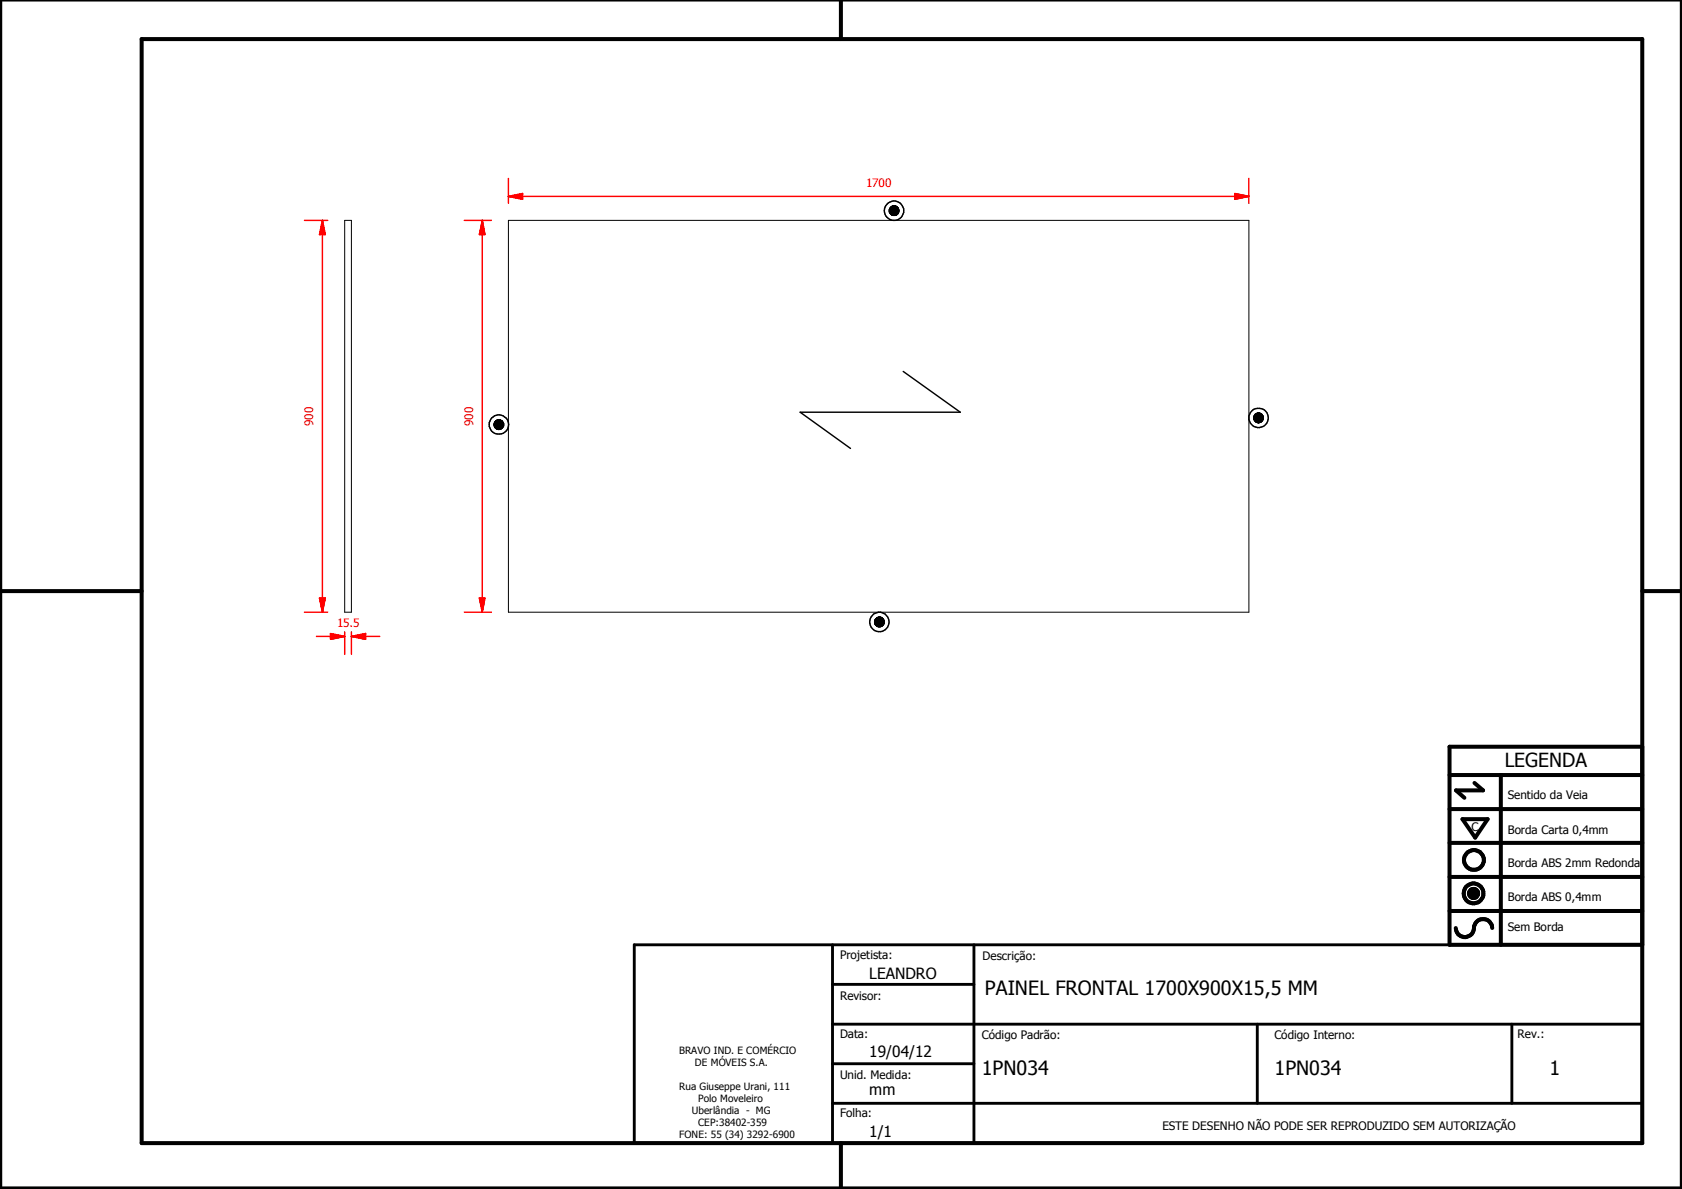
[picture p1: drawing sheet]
<svg xmlns="http://www.w3.org/2000/svg" width="297mm" height="210mm" viewBox="0 0 297 210" stroke-linecap="round" stroke-linejoin="round" font-family="sans-serif">
<g fill="none" stroke="#000" stroke-width=".18">
<path d="M60.9 38.9h1.2v69.2h-1.2zM89.8 38.9h130.8v69.2h-130.8zM157.1 37.1l1.6 .1zM157.1 37.2l1.6 .1zM157.1 37.3h1.6zM157.1 37.3l1.6 .1zM157.1 37.4l1.6 .1zM157.1 37l1.6 .1h-1.6zM157.1 37h1.6v.1zM157.1 37.5h1.6zM157.1 37h1.6zM157.1 37.5l1.5 .1z"/>
<path d="M157.1 36.9l1.6 .1h-1.6zM157.1 36.9l1.6 .1zM157.2 37.6h1.4zM157.2 37.6l1.4 .1zM157.2 36.7l1.5 .2h-1.6zM157.2 36.7h1.4l.1 .2zM157.2 37.7h1.4zM157.2 37.7l1.3 .1zM157.2 36.7h1.4zM157.3 37.8h1.2zM157.3 36.6l1.3 .1h-1.4zM157.3 36.6l1.3 .1z"/>
<path d="M157.3 37.8l1.1 .1zM157.3 36.6h1.2zM157.4 37.9h1zM157.4 37.9h.9zM157.4 36.5l1.1 .1zM157.4 36.5h1zM157.5 37.9h.8zM157.5 37.9l.7 .1zM157.5 36.4l.9 .1zM157.5 36.4h.8zM157.6 38h.6zM157.6 36.4h.7z"/>
<path d="M157.6 38h.5zM157.6 36.4h.6h-.6zM157.6 36.4h.6zM157.7 38h.4zM157.7 38h.3zM157.7 36.4h.5zM157.7 36.4h.4zM157.8 38h.2zM157.8 36.4h.3zM157.8 36.4h.2zM87.2 74.9h1.7zM87.2 74.9h1.7v.2z"/>
<path d="M87.2 74.9l1.7 .2h-1.7zM87.2 75.1h1.7zM87.3 75.1h1.6zM87.3 75.1l1.6 .1zM87.3 75.2h1.6zM87.3 75.2l1.6 .1zM87.3 74.8l1.6 .1h-1.7zM87.3 74.8h1.6v.1zM87.3 74.7l1.6 .1zM87.3 75.3h1.6zM87.3 75.3l1.5 .1zM87.3 74.6l1.6 .1z"/>
<path d="M87.4 75.4h1.4zM87.4 74.5l1.5 .1h-1.6zM87.4 74.5l1.5 .1zM87.4 75.4l1.3 .1zM87.4 74.5h1.4h-1.4zM87.4 74.5h1.4zM87.5 75.5h1.2zM87.5 75.5l1.2 .1zM87.5 74.4l1.3 .1h-1.4zM87.5 74.4l1.3 .1zM87.5 74.4h1.2zM87.5 75.6h1.2z"/>
<path d="M87.5 75.6h1.1zM87.5 74.3l1.2 .1zM87.6 75.6h1zM87.6 75.6l.9 .1zM87.6 74.3h1.1h-1.2zM87.6 74.3h1.1zM87.6 74.3h1zM87.7 75.7h.8zM87.7 75.7h.7zM87.7 74.3h.9zM87.8 75.7h.6zM87.8 75.7l.5 .1z"/>
<path d="M87.8 74.2l.7 .1h-.8zM87.8 74.2l.7 .1zM87.8 74.2h.6zM87.8 75.8h.5zM87.8 74.2h.5zM87.9 75.8h.4zM87.9 75.8h.3zM87.9 74.1l.4 .1zM87.9 74.1h.4zM88 75.8h.2zM88 74.1h.3zM88 74.1h.2z"/>
<path d="M221.4 73.7h1.7v.1zM221.4 73.7l1.7 .1h-1.7zM221.4 73.8l1.7 .1zM221.4 73.9l1.7 .1zM221.4 74h1.7zM221.4 74l1.7 .1zM221.4 73.6l1.7 .1zM221.4 73.5l1.7 .1h-1.7zM221.4 73.5h1.7v.1zM221.5 74.1h1.6zM221.5 74.1l1.5 .1zM221.5 73.4l1.6 .1h-1.7z"/>
<path d="M221.5 73.4l1.6 .1zM221.5 74.2h1.5zM221.5 74.2l1.4 .1zM221.5 73.4h1.6zM221.6 74.3h1.3zM221.6 73.3l1.4 .1h-1.5zM221.6 73.3l1.4 .1zM221.7 74.3h1.2zM221.7 74.3l1.1 .1zM221.7 73.2l1.2 .1h-1.3zM221.7 73.2l1.2 .1zM221.7 73.2h1.2z"/>
<path d="M221.7 74.4h1.1zM221.7 74.4l1.1 .1zM221.7 73.2h1.1zM221.8 74.5h1zM221.8 74.5h.9zM221.8 73.1l1 .1zM221.8 74.5h.8zM221.8 73l1 .1h-1zM221.8 73l1 .1zM221.8 73h.9zM221.9 74.5h.7zM221.9 74.5h.6z"/>
<path d="M221.9 73h.8zM221.9 73h.7zM222 74.5h.5zM222 74.5l.4 .1zM222 73h.6zM222 73h.5zM222.1 74.6h.3zM222.1 74.6h.2zM222.1 72.9l.4 .1zM222.1 72.9h.3zM222.2 74.6h.1zM222.2 72.9h.2z"/>
<path d="M222.2 72.9h.1zM154.5 109.7l1.7 .1zM154.5 109.8h1.7zM154.5 109.8l1.6 .1zM154.5 109.9l1.6 .1zM154.5 110l1.6 .1zM154.5 109.6l1.6 .1h-1.6zM154.5 109.6h1.6v.1zM154.5 110.1h1.6zM154.5 110.1l1.6 .1zM154.5 110.2h1.6zM154.5 110.2h1.5z"/>
<path d="M154.5 109.6h1.6zM154.5 109.5l1.6 .1zM154.6 110.2h1.4zM154.6 110.2l1.4 .1zM154.6 109.4l1.5 .1h-1.6zM154.6 109.4l1.5 .1zM154.6 110.3h1.4zM154.6 110.3l1.3 .1zM154.6 109.3l1.4 .1h-1.4zM154.6 109.3l1.4 .1zM154.6 109.3h1.4zM154.7 110.4h1.2z"/>
<path d="M154.7 109.2l1.3 .1zM154.7 110.4l1.1 .1zM154.7 109.2h1.2zM154.8 110.5h1zM154.8 110.5h.9zM154.8 109.1l1.1 .1h-1.2zM154.8 109.1l1.1 .1zM154.8 109.1h1zM154.9 110.5h.8zM154.9 110.5l.8 .1zM154.9 109.1h.9zM154.9 109.1h.8z"/>
<path d="M155 110.6h.7zM155 110.6h.6zM155 109.1h.7zM155 110.6h.5zM155 109l.7 .1zM155 109h.6zM155.1 110.6h.4zM155.1 110.6h.3zM155.1 109h.5zM155.1 109h.4zM155.2 110.6h.2zM155.2 109h.3z"/>
<path d="M155.2 109h.2zM259.4 157.6l1.6 .1zM259.4 157.7l1.6 .1zM259.4 157.8l1.6 .1zM259.4 157.9h1.6v.1zM259.4 157.9l1.6 .1h-1.5zM259.4 157.6h1.6zM259.5 158h1.5zM259.5 158l1.4 .1zM259.5 157.5l1.5 .1h-1.6zM259.5 157.5l1.5 .1zM259.5 158.1h1.4z"/>
<path d="M259.5 157.4l1.5 .1h-1.5zM259.5 157.4l1.5 .1zM259.5 158.1l1.4 .1zM259.5 157.3l1.4 .1h-1.4zM259.5 157.3l1.4 .1zM259.6 158.2h1.3zM259.6 158.2h1.2zM259.6 157.2l1.3 .1h-1.4zM259.6 157.2l1.3 .1zM259.6 158.2l1.2 .1zM259.6 157.2h1.3zM259.7 158.3h1.1z"/>
<path d="M259.7 158.3l1 .1zM259.7 157.1l1.1 .1h-1.2zM259.7 157.1l1.1 .1zM259.7 157.1h1.1zM259.8 158.4h.9zM259.8 158.4h.8zM259.8 157.1h1zM259.8 157.1h.9zM259.8 158.4l.8 .1zM259.8 157l.9 .1zM259.8 157h.8zM259.9 158.5h.7z"/>
<path d="M259.9 158.5h.6zM259.9 157h.7zM260 158.5h.5zM260 158.5h.4zM260 157h.6zM260.1 158.5h.3zM260.1 158.5h.2zM260.1 156.9l.4 .1zM260.1 156.9h.3zM260.1 156.9h.2z"/>
</g>
<g fill="#000">
<path d="M157.1 37l1.6 .1h-1.6zM157.1 37h1.6v.1zM157.1 37h1.6zM157.1 36.9l1.6 .1h-1.6zM157.1 36.9l1.6 .1zM157.2 36.7l1.5 .2h-1.6zM157.2 36.7h1.4l.1 .2zM157.2 36.7h1.4zM157.3 36.6l1.3 .1h-1.4zM157.3 36.6l1.3 .1zM157.3 36.6h1.2zM157.4 36.5l1.1 .1z"/>
<path d="M157.4 36.5h1zM157.5 36.4l.9 .1zM157.5 36.4h.8zM157.6 36.4h.7zM157.6 36.4h.6h-.6zM157.6 36.4h.6zM157.7 36.4h.5zM157.7 36.4h.4zM157.8 36.4h.3zM157.8 36.4h.2zM157.7 38h.3zM157.8 38h.2z"/>
<path d="M157.6 38h.5zM157.7 38h.4zM157.6 38h.6zM157.5 37.9l.7 .1zM157.4 37.9h.9zM157.5 37.9h.8zM157.3 37.8l1.1 .1zM157.4 37.9h1zM157.3 37.8h1.2zM157.2 37.7l1.3 .1zM157.2 37.6l1.4 .1zM157.2 37.7h1.4z"/>
<path d="M157.1 37.5l1.5 .1zM157.2 37.6h1.4zM157.1 37.5h1.6zM157.1 37.3l1.6 .1zM157.1 37.4l1.6 .1zM157.1 37.1l1.6 .1zM157.1 37.2l1.6 .1zM157.1 37.3h1.6zM87.3 74.8l1.6 .1h-1.7zM87.3 74.8h1.6v.1zM87.3 74.7l1.6 .1zM87.3 74.6l1.6 .1z"/>
<path d="M87.4 74.5l1.5 .1h-1.6zM87.4 74.5l1.5 .1zM87.4 74.5h1.4h-1.4zM87.4 74.5h1.4zM87.5 74.4l1.3 .1h-1.4zM87.5 74.4l1.3 .1zM87.5 74.4h1.2zM87.5 74.3l1.2 .1zM87.6 74.3h1.1h-1.2zM87.6 74.3h1.1zM87.6 74.3h1zM87.7 74.3h.9z"/>
<path d="M87.8 74.2l.7 .1h-.8zM87.8 74.2l.7 .1zM87.8 74.2h.6zM87.8 74.2h.5zM87.9 74.1l.4 .1zM87.9 74.1h.4zM88 74.1h.3zM88 74.1h.2zM87.9 75.8h.3zM88 75.8h.2zM87.8 75.8h.5zM87.9 75.8h.4z"/>
<path d="M87.8 75.7l.5 .1zM87.7 75.7h.7zM87.8 75.7h.6zM87.6 75.6l.9 .1zM87.7 75.7h.8zM87.5 75.6h1.1zM87.6 75.6h1zM87.5 75.5l1.2 .1zM87.5 75.6h1.2zM87.4 75.4l1.3 .1zM87.5 75.5h1.2zM87.4 75.4h1.4z"/>
<path d="M87.3 75.3l1.5 .1zM87.3 75.2l1.6 .1zM87.3 75.3h1.6zM87.3 75.1l1.6 .1zM87.3 75.2h1.6zM87.2 74.9h1.7zM87.2 74.9h1.7v.2zM87.2 74.9l1.7 .2h-1.7zM87.2 75.1h1.7zM87.3 75.1h1.6zM221.4 73.6l1.7 .1zM221.4 73.5l1.7 .1h-1.7z"/>
<path d="M221.4 73.5h1.7v.1zM221.5 73.4l1.6 .1h-1.7zM221.5 73.4l1.6 .1zM221.5 73.4h1.6zM221.6 73.3l1.4 .1h-1.5zM221.6 73.3l1.4 .1zM221.7 73.2l1.2 .1h-1.3zM221.7 73.2l1.2 .1zM221.7 73.2h1.2zM221.7 73.2h1.1zM221.8 73.1l1 .1zM221.8 73l1 .1h-1z"/>
<path d="M221.8 73l1 .1zM221.8 73h.9zM221.9 73h.8zM221.9 73h.7zM222 73h.6zM222 73h.5zM222.1 72.9l.4 .1zM222.1 72.9h.3zM222.2 72.9h.2zM222.2 72.9h.1zM222.1 74.6h.2zM222.2 74.6h.1z"/>
<path d="M222 74.5l.4 .1zM222.1 74.6h.3zM221.9 74.5h.6zM222 74.5h.5zM221.8 74.5h.8zM221.9 74.5h.7zM221.8 74.5h.9zM221.7 74.4l1.1 .1zM221.8 74.5h1zM221.7 74.3l1.1 .1zM221.7 74.4h1.1zM221.6 74.3h1.3z"/>
<path d="M221.7 74.3h1.2zM221.5 74.2l1.4 .1zM221.5 74.1l1.5 .1zM221.5 74.2h1.5zM221.4 74h1.7zM221.4 74l1.7 .1zM221.5 74.1h1.6zM221.4 73.7h1.7v.1zM221.4 73.7l1.7 .1h-1.7zM221.4 73.8l1.7 .1zM221.4 73.9l1.7 .1zM154.5 109.6l1.6 .1h-1.6z"/>
<path d="M154.5 109.6h1.6v.1zM154.5 109.6h1.6zM154.5 109.5l1.6 .1zM154.6 109.4l1.5 .1h-1.6zM154.6 109.4l1.5 .1zM154.6 109.3l1.4 .1h-1.4zM154.6 109.3l1.4 .1zM154.6 109.3h1.4zM154.7 109.2l1.3 .1zM154.7 109.2h1.2zM154.8 109.1l1.1 .1h-1.2zM154.8 109.1l1.1 .1z"/>
<path d="M154.8 109.1h1zM154.9 109.1h.9zM154.9 109.1h.8zM155 109.1h.7zM155 109l.7 .1zM155 109h.6zM155.1 109h.5zM155.1 109h.4zM155.2 109h.3zM155.2 109h.2zM155.1 110.6h.3zM155.2 110.6h.2z"/>
<path d="M155 110.6h.5zM155.1 110.6h.4zM155 110.6h.6zM154.9 110.5l.8 .1zM155 110.6h.7zM154.8 110.5h.9zM154.9 110.5h.8zM154.7 110.4l1.1 .1zM154.8 110.5h1zM154.7 110.4h1.2zM154.6 110.3l1.3 .1zM154.6 110.2l1.4 .1z"/>
<path d="M154.6 110.3h1.4zM154.5 110.2h1.5zM154.6 110.2h1.4zM154.5 110.1l1.6 .1zM154.5 110.2h1.6zM154.5 109.7l1.7 .1zM154.5 109.8l1.6 .1zM154.5 109.9l1.6 .1zM154.5 110l1.6 .1zM154.5 110.1h1.6zM154.5 109.8h1.7zM259.4 157.6h1.6z"/>
<path d="M259.5 157.5l1.5 .1h-1.6zM259.5 157.5l1.5 .1zM259.5 157.4l1.5 .1h-1.5zM259.5 157.4l1.5 .1zM259.5 157.3l1.4 .1h-1.4zM259.5 157.3l1.4 .1zM259.6 157.2l1.3 .1h-1.4zM259.6 157.2l1.3 .1zM259.6 157.2h1.3zM259.7 157.1l1.1 .1h-1.2zM259.7 157.1l1.1 .1zM259.7 157.1h1.1z"/>
<path d="M259.8 157.1h1zM259.8 157.1h.9zM259.8 157l.9 .1zM259.8 157h.8zM259.9 157h.7zM260 157h.6zM260.1 156.9l.4 .1zM260.1 156.9h.3zM260.1 156.9h.2zM260.1 158.5h.2zM260 158.5h.4zM260.1 158.5h.3z"/>
<path d="M259.9 158.5h.6zM260 158.5h.5zM259.8 158.4l.8 .1zM259.9 158.5h.7zM259.8 158.4h.8zM259.7 158.3l1 .1zM259.8 158.4h.9zM259.6 158.2l1.2 .1zM259.7 158.3h1.1zM259.6 158.2h1.2zM259.5 158.1l1.4 .1zM259.6 158.2h1.3z"/>
<path d="M259.5 158l1.4 .1zM259.5 158.1h1.4zM259.4 157.9l1.6 .1h-1.5zM259.5 158h1.5zM259.4 157.6l1.6 .1zM259.4 157.7l1.6 .1zM259.4 157.8l1.6 .1zM259.4 157.9h1.6v.1z"/>
</g>
<g fill="none" stroke="#000" stroke-width=".71">
<path d="M148.5 0v6.9M297 -.1v209.9h-297v-209.9M25 6.9h265v194.9h-265zM0 104.4h25M290 104.4h7M256 136.8h34M260.4 138.2l1.5 1.3h-4.8l1.5 1.3M265 136.8v30M290 131.8h-34v35h34M256 154.8h34M256 148.8h34M256 142.8h34"/>
<path d="M258.3 144.6h4.4l-2.2 3.3zM256 160.8h34M257.1 163.8a1.62 1.62 0 0 0 1.8 1.6 1.62 1.62 0 0 0 1.4-1.9 1.63 1.63 0 0 1 1.7-1.2 1.63 1.63 0 0 1 1.5 1.5M148.5 201.8v8"/>
<circle cx="260.2" cy="157.7" r="1.76"/>
<circle cx="260.2" cy="157.7" r=".82"/>
<circle cx="260.3" cy="151.8" r="1.76"/>
</g>
<path d="M112 166.8h178v35h-178zM147 173.8h25M147 166.8v35M172 166.8v35M147 194.8h143M147 180.8h143M147 187.8h25M222 180.8v14M267 180.8v14" fill="none" stroke="#000" stroke-width=".51"/>
<g fill="none" stroke="#000" stroke-width=".25">
<path d="M159.5 65.6l10.1 7.2h-28.3l8.9 6.4"/>
<circle cx="157.9" cy="37.2" r=".85"/>
<circle cx="157.9" cy="37.2" r="1.72"/>
<circle cx="88.1" cy="74.9" r="1.71"/>
<circle cx="88.1" cy="75" r=".85"/>
<circle cx="222.2" cy="73.8" r=".85"/>
<circle cx="222.2" cy="73.8" r="1.72"/>
<circle cx="155.3" cy="109.8" r="1.71"/>
<circle cx="155.3" cy="109.8" r=".85"/>
</g>
<path d="M89.8 34.7h2.5" fill="none" stroke="#f00" stroke-width=".25"/>
<path d="M89.8 34.7l2.5-.5v1z" fill="#f00"/>
<path d="M89.8 34.7l2.5-.5v1zM218.1 34.7h2.5" fill="none" stroke="#f00" stroke-width=".25"/>
<path d="M218.1 34.2l2.5 .5-2.5 .5z" fill="#f00"/>
<path d="M89.8 31.5v4.4M92.3 34.7h125.8M218.1 34.2l2.5 .5-2.5 .5zM220.6 31.5v4.4M85.2 105.6v2.5" fill="none" stroke="#f00" stroke-width=".25"/>
<path d="M84.7 105.6h.9l-.4 2.5z" fill="#f00"/>
<path d="M85.2 38.9v2.5M84.7 105.6h.9l-.4 2.5z" fill="none" stroke="#f00" stroke-width=".25"/>
<path d="M85.2 38.9l.4 2.5h-.9z" fill="#f00"/>
<path d="M82 38.9h4.8M85.2 38.9l.4 2.5h-.9zM85.2 41.4v64.2M58.4 112.4h2.5M82 108.1h4.8" fill="none" stroke="#f00" stroke-width=".25"/>
<path d="M58.4 111.8l2.5 .6-2.5 .5z" fill="#f00"/>
<path d="M58.4 111.8l2.5 .6-2.5 .5zM62.1 112.4h2.5" fill="none" stroke="#f00" stroke-width=".25"/>
<path d="M62.1 112.4l2.5-.6v1.1z" fill="#f00"/>
<path d="M55.9 112.4h2.5M56.9 105.6v2.5M60.9 111.5v4M62.1 112.4l2.5-.6v1.1zM62.1 111.5v4M64.6 112.4h2.5" fill="none" stroke="#f00" stroke-width=".25"/>
<path d="M56.4 105.6h1l-.5 2.5z" fill="#f00"/>
<path d="M56.9 38.9v2.5M56.4 105.6h1l-.5 2.5z" fill="none" stroke="#f00" stroke-width=".25"/>
<path d="M56.9 38.9l.5 2.5h-1z" fill="#f00"/>
<path d="M53.8 38.9h4.1M56.9 38.9l.5 2.5h-1zM56.9 41.4v64.2M53.8 108.1h4.1" fill="none" stroke="#f00" stroke-width=".25"/>
<g font-size="3.5">
<text x="173.9" y="175.7">PAINEL FRONTAL 1700X900X15,5 MM</text>
<text x="173.4" y="189.7">1PN034</text>
<text x="225.1" y="189.7">1PN034</text>
<text x="273.6" y="189.7">1</text>
</g>
<text font-size="3.4" x="265.7" y="135.4">LEGENDA</text>
<g font-size="2.7">
<text x="153.5" y="172.8">LEANDRO</text>
<text x="153.5" y="186.6">19/04/12</text>
<text x="153.5" y="193.4">mm</text>
<text x="153.5" y="200.8">1/1</text>
</g>
<g font-size="2.1" fill="#f00">
<text x="152.9" y="33.1">1700</text>
<text x="55.3" y="75.2" transform="rotate(-90 55.3 75.2)">900</text>
<text x="83.6" y="75.2" transform="rotate(-90 83.6 75.2)">900</text>
<text x="59.5" y="110.7">15.5</text>
</g>
<g font-size="2.1">
<text x="266.3" y="141.1">Sentido da Veia</text>
<text x="259.8" y="146.7">C</text>
<text x="266.3" y="147.2">Borda Carta 0,4mm</text>
<text x="266.3" y="153.1">Borda ABS 2mm Redonda</text>
<text x="266.3" y="159">Borda ABS 0,4mm</text>
<text x="266.3" y="164.4">Sem Borda</text>
<text x="148.4" y="169.3">Projetista:</text>
<text x="173.5" y="169.5">Descrição:</text>
<text x="148.4" y="176.6">Revisor:</text>
<text x="148.4" y="183.2">Data:</text>
<text x="173.4" y="183.3">Código Padrão:</text>
<text x="225.1" y="183.3">Código Interno:</text>
<text x="268" y="183.2">Rev.:</text>
<text x="148.4" y="190.5">Unid. Medida:</text>
<text x="148.4" y="197.2">Folha:</text>
<text x="205.3" y="199.5">ESTE DESENHO NÃO PODE SER REPRODUZIDO SEM AUTORIZAÇÃO</text>
</g>
<g font-size="1.8">
<text x="119.9" y="186">BRAVO IND. E COMÉRCIO</text>
<text x="122.7" y="188.1">DE MÓVEIS S.A.</text>
<text x="119.9" y="192.4">Rua Giuseppe Urani, 111</text>
<text x="122.2" y="196.7">Uberlândia - MG</text>
<text x="123.3" y="194.6">Polo Moveleiro</text>
<text x="119.9" y="201">FONE: 55 (34) 3292-6900</text>
<text x="123.3" y="198.8">CEP:38402-359</text>
</g>
</svg>
